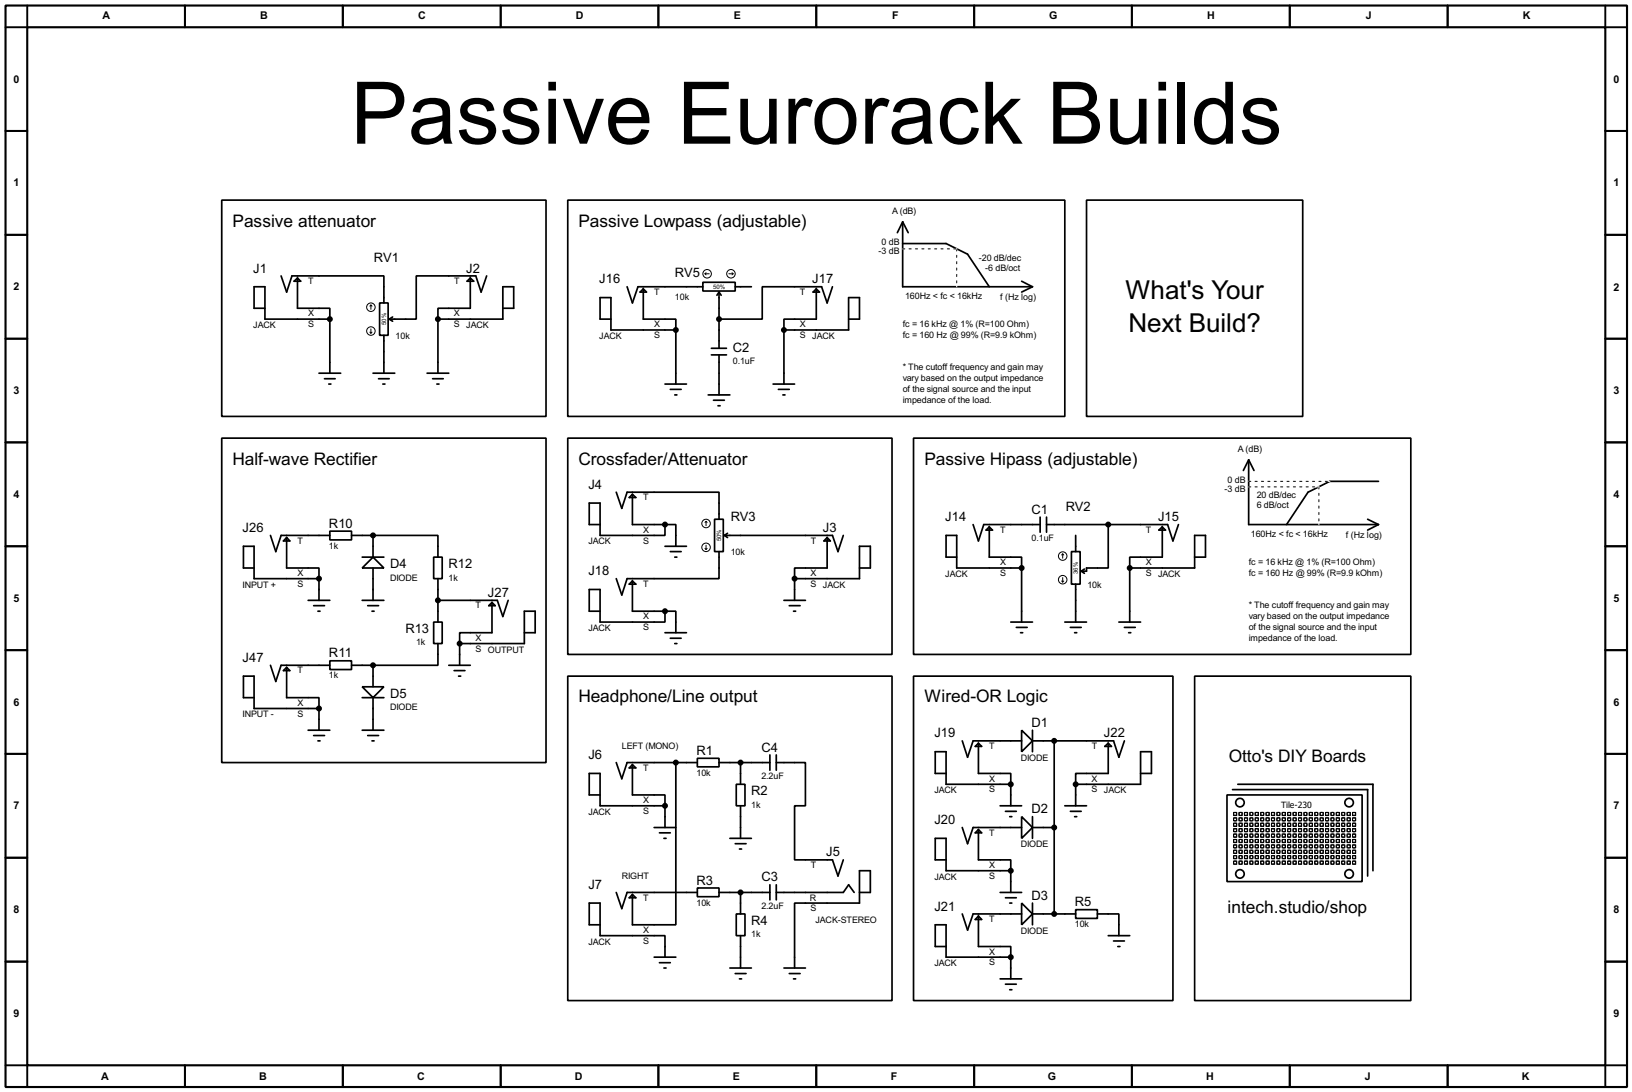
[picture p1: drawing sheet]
<svg xmlns="http://www.w3.org/2000/svg" width="383mm" height="256mm" viewBox="0 0 383 256" stroke-linecap="round" stroke-linejoin="round" font-family="sans-serif">
<path d="M1.3 1.3h381v254h-381zM6.4 6.4h370.8v243.8h-370.8z" fill="none" stroke="#000" stroke-width=".5"/>
<g fill="none" stroke="#000" stroke-width=".45">
<path d="M6.4 1.3v5.1h-5.1M43.5 1.3v5.1M80.6 1.3v5.1M117.7 1.3v5.1M154.7 1.3v5.1M191.8 1.3v5.1M228.9 1.3v5.1M266 1.3v5.1M303.1 1.3v5.1M340.2 1.3v5.1M377.2 1.3v5.1h5.1M1.3 30.8h5.1"/>
<path d="M377.2 30.8h5.1M1.3 55.2h5.1M377.2 55.2h5.1M1.3 79.6h5.1M377.2 79.6h5.1M1.3 103.9h5.1M377.2 103.9h5.1M1.3 128.3h5.1M377.2 128.3h5.1M1.3 152.7h5.1M377.2 152.7h5.1M1.3 177.1h5.1"/>
<path d="M377.2 177.1h5.1M1.3 201.5h5.1M377.2 201.5h5.1M1.3 225.9h5.1M377.2 225.9h5.1M1.3 250.2h5.1v5.1M43.5 250.2v5.1M80.6 250.2v5.1M117.7 250.2v5.1M154.7 250.2v5.1M191.8 250.2v5.1M228.9 250.2v5.1"/>
<path d="M266 250.2v5.1M303.1 250.2v5.1M340.2 250.2v5.1M382.3 250.2h-5.1v5.1"/>
</g>
<g fill="none" stroke="#000" stroke-width=".4">
<path d="M52.1 47h76.2v50.8h-76.2zM133.4 47h116.8v50.8h-116.8zM212.1 52.1v15.3h30.5M212.1 52.1l-1.2 2.6M212.1 52.1l1.3 2.6M212.1 57.2h10.2l5.1 2.5 5.1 7.7M255.3 47h50.8v50.8h-50.8zM62.3 72.4h-2.6v-5h2.6v7.6h15.2M66.1 64.8l1.3 3.8 1.2-3.8h21.6v6.4M69.1 66.1l.8-.8 .8 .8zM69.9 65.3v7.1h7.6v2.6M77.5 75v12.7"/>
<path d="M89.2 71.2h2v7.6h-2zM90.2 78.8v8.9M91.5 75l.8 .5M92.3 74.5l-.8 .5M102.9 75v12.7M109.8 66.1l.7-.8 .8 .8zM110.5 65.3v7.1h-7.6v2.6M114.4 64.8l-1.3 3.8-1.3-3.8h-14v10.2h-6.3M118.2 72.4h2.5v-5h-2.5v7.6h-15.3M143.6 75h-2.6v-5.1h2.6v7.6h15.2M147.4 67.4l1.2 3.8 1.3-3.8h15.3M150.4 68.6l.8-.7 .7 .7z"/>
<path d="M151.2 67.9v7.1h7.6v2.5M158.8 77.5v12.7M165.2 66.3h7.6v2.1h-7.6zM169 68.6v13.2M169 68.6l-.5 .8M169 68.6l.5 .8M172.8 67.4h3.8M184.2 77.5v12.7M191.1 68.6l.7-.7 .8 .7zM191.8 67.9v7.1h-7.6v2.5M195.6 67.4l-1.2 3.8-1.3-3.8h-14v7.6h-10.1M199.4 75h2.6v-5.1h-2.6v7.6h-15.2"/>
<path d="M240.1 66.1l2.5 1.3M242.6 67.4l-2.5 1.2M75 87.7h5.1M76.3 89h2.5M77.3 90.2h.5M87.7 87.7h5.1M89 89h2.5M90 90.2h.5M100.4 87.7h5.1M101.7 89h2.5M102.7 90.2h.5M156.3 90.2h5"/>
<path d="M157.5 91.5h2.6M158.6 92.8h.5M166.4 92.8h5.1M167.2 81.8h3.5M167.2 83.4h3.5M167.7 94h2.5M168.7 95.3h.5M169 83.4v9.4M181.7 90.2h5M182.9 91.5h2.6M184 92.8h.5M52.1 102.9h76.2v76.2h-76.2z"/>
<path d="M133.4 102.9h76.2v50.8h-76.2zM144.8 115.6l1.3 3.8 1.3-3.8h21.6v6.4M147.9 116.9l.7-.8 .8 .8zM148.6 116.1v7.1h7.7M214.7 102.9h116.8v50.8h-116.8zM293.4 108v15.2h30.5M293.4 108l-1.2 2.5M293.4 108l1.3 2.5M323.9 113.1h-11.4l-5.1 2.5-5.1 7.6M59.7 133.4h-2.5v-5.1h2.5v7.6h15.3M63.6 125.8l1.2 3.8 1.3-3.8h11.4M67.4 126.3v7.1h7.6v2.5"/>
<path d="M67.4 126.3l.7 .8h-1.5zM75 135.9v5.1M77.5 124.8h5.1v2h-5.1zM82.6 125.8h5.1M85.1 130.9h5.1M87.7 130.9l2.5 2.5h-5.1zM87.7 125.8h15.2v5.1M87.7 125.8v5.1M87.7 133.4v7.6M101.9 130.9h2v5h-2zM102.9 135.9v10.2M141 123.2h-2.5v-5h2.5v7.6h15.3v-2.6"/>
<path d="M147.9 137.2l.7-.7 .8 .7zM148.6 136.5v7.1h7.7M156.3 123.2h2.5v5.1M156.3 128.3h5M157.5 129.6h2.6M158.6 130.9h.5M167.9 122h2.1v7.6h-2.1zM169 129.6v6.3h-21.6l-1.3 3.9-1.3-3.9M170.2 125.8h25.4l1.3 3.8 1.3-3.8M170.2 125.8l.8 .5M171 125.3l-.8 .5M186.7 135.9v5.1"/>
<path d="M194.4 126.3v7.1h-7.7v2.5M194.4 126.3l.7 .8h-1.5zM202 133.4h2.5v-5.1h-2.5v7.6h-15.3M224.8 130.9h-2.5v-5.1h2.5v7.6h15.3M228.7 123.2l1.2 3.9 1.3-3.9h13.2M232.5 123.8v7.1h7.6v2.5M232.5 123.8l.7 .7h-1.5zM240.1 133.4v12.7M244.4 121.5v3.5M245.9 123.2h28.5l1.2 3.9 1.3-3.9M245.9 121.5v3.5M251.8 129.6h2v7.6h-2z"/>
<path d="M252.8 125.8v3.8M252.8 137.2v8.9M254.1 134.2l.7 .5M254.8 133.7l-.7 .5M260.4 123.2v10.2h-5.1v.8h-1.2M265.5 133.4v12.7M272.3 124.5l.8-.7 .8 .7zM273.1 123.8v7.1h-7.6v2.5M280.7 130.9h2.6v-5.1h-2.6v7.6h-15.2M321.4 122l2.5 1.2M323.9 123.2l-2.5 1.3M63.6 156.3l1.2 3.8 1.3-3.8h11.4"/>
<path d="M67.4 156.8v7.1h7.6v2.5M67.4 156.8l.7 .7h-1.5zM72.4 141h5.1M73.7 142.3h2.6M74.7 143.6h.5M77.5 155.2h5.1v2.1h-5.1zM82.6 156.3h5.1M85.1 141h5.1M86.4 142.3h2.6M87.4 143.6h.5M87.7 156.3v5M101.9 146.1h2v5.1h-2z"/>
<path d="M102.9 151.2v5.1h-15.2M102.9 141h14l1.3 3.8 1.2-3.8M105.5 156.3h5M106.7 157.5h2.6M107.8 158.8h.5M108 151.2v5.1M114.9 142.3l.7-.8 .8 .8zM115.6 141.5v7.1h-7.6v2.6M123.2 148.6h2.6v-5h-2.6v7.6h-15.2M133.4 158.8h76.2v76.2h-76.2zM141 143.6h-2.5v-5.1h2.5v7.6h15.3v-2.5M156.3 143.6h2.5v5"/>
<path d="M156.3 148.6h5M157.5 149.9h2.6M158.6 151.2h.5M184.2 141h5.1M185.5 142.3h2.5M186.5 143.6h.5M214.7 158.8h60.9v76.2h-60.9zM237.5 146.1h5.1M238.8 147.4h2.6M239.8 148.6h.5M250.2 146.1h5.1M251.5 147.4h2.6"/>
<path d="M252.5 148.6h.5M262.9 146.1h5.1M264.2 147.4h2.6M265.2 148.6h.5M280.7 158.8h50.8v76.2h-50.8zM59.7 163.9h-2.5v-5.1h2.5v7.6h15.3M72.4 171.5h5.1M73.7 172.8h2.6M74.7 174h.5M75 166.4v5.1M85.1 161.3h5.1l-2.5 2.6zM85.1 163.9h5.1"/>
<path d="M85.1 171.5h5.1M86.4 172.8h2.6M87.4 174h.5M87.7 163.9v7.6M144.8 179.1l1.3 3.8 1.3-3.8h16.5M148.6 179.6v7.1h7.7v2.6M158.8 179.1v38.1h-10.2v-7.1M163.9 178.1h5.1v2h-5.1zM169 179.1h11.9M174 179.1v5.1M180.9 177.3v3.6M182.4 179.1h6.9v10.2h-2.6v12.7h8.9l1.3 3.8 1.3-3.8"/>
<path d="M182.4 177.3v3.6M226.1 174l1.3 3.9 1.3-3.9h11.4M229.2 175.3l.7-.7 .8 .7zM229.9 174.6v7.1h7.6v2.5M240.1 171.5l2.5 2.5-2.5 2.6zM242.6 174h19.1l1.2 3.9 1.3-3.9M242.6 171.5v5.1M247.7 174v40.7M259.6 175.3l.8-.7 .8 .7zM260.4 174.6v7.1h-7.6v2.5M141 186.7h-2.5v-5h2.5v7.6h15.3M147.9 180.4l.7-.8 .8 .8z"/>
<path d="M153.7 194.4h5.1M155 195.6h2.5M156 196.9h.5M156.3 189.3v5.1M171.5 196.9h5.1M172.8 198.2h2.5M173 184.2h2.1v5.1h-2.1zM173.8 199.4h.5M174 189.3v7.6M222.3 181.7h-2.5v-5.1h2.5v7.6h15.2M226.1 194.4l1.3 3.8 1.3-3.8h11.4M229.2 195.6l.7-.7 .8 .7z"/>
<path d="M229.9 194.9v7.1h7.6v2.5M235 189.3h5.1M236.3 190.6h2.5M237.3 191.8h.5M237.5 184.2v5.1M240.1 191.8l2.5 2.6-2.5 2.5zM242.6 194.4h5.1M242.6 191.8v5.1M250.2 189.3h5.1M251.5 190.6h2.6M252.5 191.8h.5M252.8 184.2v5.1"/>
<path d="M268 181.7h2.6v-5.1h-2.6v7.6h-15.2M288.3 186.7h31.8v20.4h-31.8zM289.6 185.5h31.8v20.3M290.9 184.2h31.7v20.3M141 217.2h-2.5v-5.1h2.5v7.7h15.3v5M144.8 209.6l1.3 3.8 1.3-3.8h16.5M147.9 210.9l.7-.8 .8 .8zM163.9 208.6h5.1v2h-5.1zM169 209.6h11.9M173 214.7h2.1v5.1h-2.1zM174 209.6v5.1M174 219.8v7.6"/>
<path d="M180.9 207.8v3.6M182.4 209.6h15.8l1.2-1.8 1.3 1.8M182.4 207.8v3.6M202 209.6h2.5v-5.1h-2.5v7.6h-15.3v15.3M222.3 202h-2.5v-5.1h2.5v7.6h15.2M226.1 214.7l1.3 3.8 1.3-3.8h11.4M229.9 215.2v7.1h7.6v2.5M229.9 215.2l.8 .8h-1.5zM235 209.6h5.1M236.3 210.9h2.5M237.3 212.1h.5M237.5 204.5v5.1"/>
<path d="M240.1 212.1l2.5 2.6-2.5 2.5zM242.6 214.7h10.2M242.6 212.1v5.1M252.8 213.7h5.1v2h-5.1zM257.9 214.7h5v5.1M260.4 219.8h5.1M153.7 224.8h5.1M155 226.1h2.5M156 227.4h.5M171.5 227.4h5.1M172.8 228.7h2.5M173.8 229.9h.5"/>
<path d="M184.2 227.4h5.1M185.5 228.7h2.5M186.5 229.9h.5M222.3 222.3h-2.5v-5.1h2.5v7.6h15.2M235 229.9h5.1M236.3 231.2h2.5M237.3 232.5h.5M237.5 224.8v5.1M261.7 221h2.5M262.7 222.3h.5"/>
<circle cx="291.3" cy="188.5" r="1"/>
<circle cx="317" cy="188.5" r="1"/>
<circle cx="291.3" cy="205.3" r="1"/>
<circle cx="317" cy="205.3" r="1"/>
</g>
<g fill="#000" stroke="#000" stroke-width=".4">
<circle cx="77.5" cy="75" r=".5"/>
<circle cx="102.9" cy="75" r=".5"/>
<circle cx="158.8" cy="77.5" r=".5"/>
<circle cx="168.9" cy="75" r=".5"/>
<circle cx="184.2" cy="77.5" r=".5"/>
<circle cx="74.9" cy="135.9" r=".5"/>
<circle cx="87.6" cy="125.8" r=".5"/>
<circle cx="156.2" cy="123.2" r=".5"/>
<circle cx="186.7" cy="135.9" r=".5"/>
<circle cx="240" cy="133.4" r=".5"/>
<circle cx="260.4" cy="123.2" r=".5"/>
<circle cx="265.4" cy="133.4" r=".5"/>
<circle cx="87.6" cy="156.3" r=".5"/>
<circle cx="102.9" cy="141" r=".5"/>
<circle cx="108" cy="151.2" r=".5"/>
<circle cx="156.2" cy="143.6" r=".5"/>
<circle cx="74.9" cy="166.4" r=".5"/>
<circle cx="158.8" cy="179.1" r=".5"/>
<circle cx="174" cy="179.1" r=".5"/>
<circle cx="247.7" cy="174" r=".5"/>
<circle cx="156.2" cy="189.3" r=".5"/>
<circle cx="237.5" cy="184.2" r=".5"/>
<circle cx="247.7" cy="194.4" r=".5"/>
<circle cx="252.7" cy="184.2" r=".5"/>
<circle cx="174" cy="209.6" r=".5"/>
<circle cx="237.5" cy="204.5" r=".5"/>
<circle cx="247.7" cy="214.7" r=".5"/>
<circle cx="237.5" cy="224.8" r=".5"/>
</g>
<g fill="none" stroke="#000" stroke-width=".23">
<path d="M86.9 78l.3 .3M87.2 71.7l-.3 .2M87.2 71.7l.2 .2M87.2 71.7v1M87.2 77.3v1M87.4 78l-.2 .3M165.7 64.3h1M165.7 64.3l.2 .3M165.9 64.1l-.2 .2M171.3 64.3h1M172 64.1l.3 .2M172.3 64.3l-.3 .3"/>
<path d="M165.7 128.8l.2 .3M165.9 122.5l-.2 .2M165.9 122.5l.3 .2M165.9 122.5v1M165.9 128.1v1M166.2 128.8l-.3 .3M249.5 136.5l.2 .2M249.7 130.1l-.2 .3M249.7 130.1l.3 .3M249.7 130.1v1M249.7 135.7v1M250 136.5l-.3 .2"/>
<path d="M289.9 195.9h.7v.8h-.7zM289.9 193.3h.7v.8h-.7zM289.9 194.6h.7v.8h-.7zM289.9 192.1h.7v.7h-.7zM289.9 190.8h.7v.8h-.7zM289.9 199.7h.7v.8h-.7zM289.9 198.4h.7v.8h-.7zM289.9 197.2h.7v.7h-.7zM291.1 195.9h.8v.8h-.8zM291.1 193.3h.8v.8h-.8zM291.1 194.6h.8v.8h-.8zM291.1 192.1h.8v.7h-.8z"/>
<path d="M291.1 190.8h.8v.8h-.8zM291.1 199.7h.8v.8h-.8zM291.1 198.4h.8v.8h-.8zM291.1 197.2h.8v.7h-.8zM292.4 195.9h.8v.8h-.8zM292.4 193.3h.8v.8h-.8zM292.4 194.6h.8v.8h-.8zM292.4 192.1h.8v.7h-.8zM292.4 190.8h.8v.8h-.8zM292.4 199.7h.8v.8h-.8zM292.4 198.4h.8v.8h-.8zM292.4 197.2h.8v.7h-.8z"/>
<path d="M293.7 195.9h.7v.8h-.7zM293.7 193.3h.7v.8h-.7zM293.7 194.6h.7v.8h-.7zM293.7 192.1h.7v.7h-.7zM293.7 190.8h.7v.8h-.7zM293.7 199.7h.7v.8h-.7zM293.7 198.4h.7v.8h-.7zM293.7 197.2h.7v.7h-.7zM294.9 195.9h.8v.8h-.8zM294.9 193.3h.8v.8h-.8zM294.9 194.6h.8v.8h-.8zM294.9 192.1h.8v.7h-.8z"/>
<path d="M294.9 190.8h.8v.8h-.8zM294.9 199.7h.8v.8h-.8zM294.9 198.4h.8v.8h-.8zM294.9 197.2h.8v.7h-.8zM296.2 195.9h.8v.8h-.8zM296.2 193.3h.8v.8h-.8zM296.2 194.6h.8v.8h-.8zM296.2 192.1h.8v.7h-.8zM296.2 190.8h.8v.8h-.8zM296.2 199.7h.8v.8h-.8zM296.2 198.4h.8v.8h-.8zM296.2 197.2h.8v.7h-.8z"/>
<path d="M297.5 195.9h.8v.8h-.8zM297.5 193.3h.8v.8h-.8zM297.5 194.6h.8v.8h-.8zM297.5 192.1h.8v.7h-.8zM297.5 190.8h.8v.8h-.8zM297.5 199.7h.8v.8h-.8zM297.5 198.4h.8v.8h-.8zM297.5 197.2h.8v.7h-.8zM298.8 195.9h.7v.8h-.7zM298.8 193.3h.7v.8h-.7zM298.8 194.6h.7v.8h-.7zM298.8 192.1h.7v.7h-.7z"/>
<path d="M298.8 190.8h.7v.8h-.7zM298.8 199.7h.7v.8h-.7zM298.8 198.4h.7v.8h-.7zM298.8 197.2h.7v.7h-.7zM300 195.9h.8v.8h-.8zM300 193.3h.8v.8h-.8zM300 194.6h.8v.8h-.8zM300 192.1h.8v.7h-.8zM300 190.8h.8v.8h-.8zM300 199.7h.8v.8h-.8zM300 198.4h.8v.8h-.8zM300 197.2h.8v.7h-.8z"/>
<path d="M301.3 195.9h.8v.8h-.8zM301.3 193.3h.8v.8h-.8zM301.3 194.6h.8v.8h-.8zM301.3 192.1h.8v.7h-.8zM301.3 190.8h.8v.8h-.8zM301.3 199.7h.8v.8h-.8zM301.3 198.4h.8v.8h-.8zM301.3 197.2h.8v.7h-.8zM302.6 195.9h.7v.8h-.7zM302.6 193.3h.7v.8h-.7zM302.6 194.6h.7v.8h-.7zM302.6 192.1h.7v.7h-.7z"/>
<path d="M302.6 190.8h.7v.8h-.7zM302.6 199.7h.7v.8h-.7zM302.6 198.4h.7v.8h-.7zM302.6 197.2h.7v.7h-.7zM303.8 195.9h.8v.8h-.8zM303.8 193.3h.8v.8h-.8zM303.8 194.6h.8v.8h-.8zM303.8 192.1h.8v.7h-.8zM303.8 190.8h.8v.8h-.8zM303.8 199.7h.8v.8h-.8zM303.8 198.4h.8v.8h-.8zM303.8 197.2h.8v.7h-.8z"/>
<path d="M305.1 195.9h.8v.8h-.8zM305.1 193.3h.8v.8h-.8zM305.1 194.6h.8v.8h-.8zM305.1 192.1h.8v.7h-.8zM305.1 190.8h.8v.8h-.8zM305.1 199.7h.8v.8h-.8zM305.1 198.4h.8v.8h-.8zM305.1 197.2h.8v.7h-.8zM306.4 195.9h.7v.8h-.7zM306.4 193.3h.7v.8h-.7zM306.4 194.6h.7v.8h-.7zM306.4 192.1h.7v.7h-.7z"/>
<path d="M306.4 190.8h.7v.8h-.7zM306.4 199.7h.7v.8h-.7zM306.4 198.4h.7v.8h-.7zM306.4 197.2h.7v.7h-.7zM307.6 195.9h.8v.8h-.8zM307.6 193.3h.8v.8h-.8zM307.6 194.6h.8v.8h-.8zM307.6 192.1h.8v.7h-.8zM307.6 190.8h.8v.8h-.8zM307.6 199.7h.8v.8h-.8zM307.6 198.4h.8v.8h-.8zM307.6 197.2h.8v.7h-.8z"/>
<path d="M308.9 195.9h.8v.8h-.8zM308.9 193.3h.8v.8h-.8zM308.9 194.6h.8v.8h-.8zM308.9 192.1h.8v.7h-.8zM308.9 190.8h.8v.8h-.8zM308.9 199.7h.8v.8h-.8zM308.9 198.4h.8v.8h-.8zM308.9 197.2h.8v.7h-.8zM310.2 195.9h.8v.8h-.8zM310.2 193.3h.8v.8h-.8zM310.2 194.6h.8v.8h-.8zM310.2 192.1h.8v.7h-.8z"/>
<path d="M310.2 190.8h.8v.8h-.8zM310.2 199.7h.8v.8h-.8zM310.2 198.4h.8v.8h-.8zM310.2 197.2h.8v.7h-.8zM311.5 195.9h.7v.8h-.7zM311.5 193.3h.7v.8h-.7zM311.5 194.6h.7v.8h-.7zM311.5 192.1h.7v.7h-.7zM311.5 190.8h.7v.8h-.7zM311.5 199.7h.7v.8h-.7zM311.5 198.4h.7v.8h-.7zM311.5 197.2h.7v.7h-.7z"/>
<path d="M312.7 195.9h.8v.8h-.8zM312.7 193.3h.8v.8h-.8zM312.7 194.6h.8v.8h-.8zM312.7 192.1h.8v.7h-.8zM312.7 190.8h.8v.8h-.8zM312.7 199.7h.8v.8h-.8zM312.7 198.4h.8v.8h-.8zM312.7 197.2h.8v.7h-.8zM314 195.9h.8v.8h-.8zM314 193.3h.8v.8h-.8zM314 194.6h.8v.8h-.8zM314 192.1h.8v.7h-.8z"/>
<path d="M314 190.8h.8v.8h-.8zM314 199.7h.8v.8h-.8zM314 198.4h.8v.8h-.8zM314 197.2h.8v.7h-.8zM315.3 195.9h.7v.8h-.7zM315.3 193.3h.7v.8h-.7zM315.3 194.6h.7v.8h-.7zM315.3 192.1h.7v.7h-.7zM315.3 190.8h.7v.8h-.7zM315.3 199.7h.7v.8h-.7zM315.3 198.4h.7v.8h-.7zM315.3 197.2h.7v.7h-.7z"/>
<path d="M316.5 195.9h.8v.8h-.8zM316.5 193.3h.8v.8h-.8zM316.5 194.6h.8v.8h-.8zM316.5 192.1h.8v.7h-.8zM316.5 190.8h.8v.8h-.8zM316.5 199.7h.8v.8h-.8zM316.5 198.4h.8v.8h-.8zM316.5 197.2h.8v.7h-.8zM317.8 195.9h.8v.8h-.8zM317.8 193.3h.8v.8h-.8zM317.8 194.6h.8v.8h-.8zM317.8 192.1h.8v.7h-.8z"/>
<path d="M317.8 190.8h.8v.8h-.8zM317.8 199.7h.8v.8h-.8zM317.8 198.4h.8v.8h-.8zM317.8 197.2h.8v.7h-.8zM289.9 202.2h.7v.8h-.7zM289.9 201h.7v.7h-.7zM291.1 202.2h.8v.8h-.8zM291.1 201h.8v.7h-.8zM292.4 202.2h.8v.8h-.8zM292.4 201h.8v.7h-.8zM293.7 202.2h.7v.8h-.7zM293.7 201h.7v.7h-.7z"/>
<path d="M294.9 202.2h.8v.8h-.8zM294.9 201h.8v.7h-.8zM296.2 202.2h.8v.8h-.8zM296.2 201h.8v.7h-.8zM297.5 202.2h.8v.8h-.8zM297.5 201h.8v.7h-.8zM298.8 202.2h.7v.8h-.7zM298.8 201h.7v.7h-.7zM300 202.2h.8v.8h-.8zM300 201h.8v.7h-.8zM301.3 202.2h.8v.8h-.8zM301.3 201h.8v.7h-.8z"/>
<path d="M302.6 202.2h.7v.8h-.7zM302.6 201h.7v.7h-.7zM303.8 202.2h.8v.8h-.8zM303.8 201h.8v.7h-.8zM305.1 202.2h.8v.8h-.8zM305.1 201h.8v.7h-.8zM306.4 202.2h.7v.8h-.7zM306.4 201h.7v.7h-.7zM307.6 202.2h.8v.8h-.8zM307.6 201h.8v.7h-.8zM308.9 202.2h.8v.8h-.8zM308.9 201h.8v.7h-.8z"/>
<path d="M310.2 202.2h.8v.8h-.8zM310.2 201h.8v.7h-.8zM311.5 202.2h.7v.8h-.7zM311.5 201h.7v.7h-.7zM312.7 202.2h.8v.8h-.8zM312.7 201h.8v.7h-.8zM314 202.2h.8v.8h-.8zM314 201h.8v.7h-.8zM315.3 202.2h.7v.8h-.7zM315.3 201h.7v.7h-.7zM316.5 202.2h.8v.8h-.8zM316.5 201h.8v.7h-.8z"/>
<path d="M317.8 202.2h.8v.8h-.8zM317.8 201h.8v.7h-.8z"/>
<circle cx="87.1" cy="77.8" r="1"/>
<circle cx="87.1" cy="72.2" r="1"/>
<circle cx="166.1" cy="64.3" r="1"/>
<circle cx="171.7" cy="64.3" r="1"/>
<circle cx="165.9" cy="123" r="1"/>
<circle cx="165.9" cy="128.6" r="1"/>
<circle cx="249.7" cy="130.6" r="1"/>
<circle cx="249.7" cy="136.2" r="1"/>
<circle cx="290.2" cy="193.7" r=".35"/>
<circle cx="290.2" cy="198.8" r=".35"/>
<circle cx="290.2" cy="192.5" r=".35"/>
<circle cx="290.2" cy="191.2" r=".35"/>
<circle cx="290.2" cy="196.3" r=".35"/>
<circle cx="290.2" cy="195" r=".35"/>
<circle cx="290.2" cy="197.5" r=".35"/>
<circle cx="291.5" cy="193.7" r=".35"/>
<circle cx="291.5" cy="198.8" r=".35"/>
<circle cx="291.5" cy="192.5" r=".35"/>
<circle cx="291.5" cy="191.2" r=".35"/>
<circle cx="291.5" cy="196.3" r=".35"/>
<circle cx="291.5" cy="195" r=".35"/>
<circle cx="291.5" cy="197.5" r=".35"/>
<circle cx="292.7" cy="191.2" r=".35"/>
<circle cx="292.7" cy="196.3" r=".35"/>
<circle cx="292.7" cy="195" r=".35"/>
<circle cx="292.7" cy="198.8" r=".35"/>
<circle cx="292.7" cy="193.7" r=".35"/>
<circle cx="292.7" cy="192.5" r=".35"/>
<circle cx="292.7" cy="197.5" r=".35"/>
<circle cx="294" cy="198.8" r=".35"/>
<circle cx="294" cy="193.7" r=".35"/>
<circle cx="294" cy="192.5" r=".35"/>
<circle cx="294" cy="197.5" r=".35"/>
<circle cx="294" cy="191.2" r=".35"/>
<circle cx="294" cy="196.3" r=".35"/>
<circle cx="294" cy="195" r=".35"/>
<circle cx="295.3" cy="198.8" r=".35"/>
<circle cx="295.3" cy="197.5" r=".35"/>
<circle cx="295.3" cy="193.7" r=".35"/>
<circle cx="295.3" cy="192.5" r=".35"/>
<circle cx="295.3" cy="196.3" r=".35"/>
<circle cx="295.3" cy="195" r=".35"/>
<circle cx="295.3" cy="191.2" r=".35"/>
<circle cx="296.6" cy="193.7" r=".35"/>
<circle cx="296.6" cy="191.2" r=".35"/>
<circle cx="296.6" cy="196.3" r=".35"/>
<circle cx="296.6" cy="195" r=".35"/>
<circle cx="296.6" cy="198.8" r=".35"/>
<circle cx="296.6" cy="197.5" r=".35"/>
<circle cx="296.6" cy="192.5" r=".35"/>
<circle cx="297.8" cy="191.2" r=".35"/>
<circle cx="297.8" cy="196.3" r=".35"/>
<circle cx="297.8" cy="195" r=".35"/>
<circle cx="297.8" cy="198.8" r=".35"/>
<circle cx="297.8" cy="193.7" r=".35"/>
<circle cx="297.8" cy="192.5" r=".35"/>
<circle cx="297.8" cy="197.5" r=".35"/>
<circle cx="299.1" cy="196.3" r=".35"/>
<circle cx="299.1" cy="195" r=".35"/>
<circle cx="299.1" cy="191.2" r=".35"/>
<circle cx="299.1" cy="198.8" r=".35"/>
<circle cx="299.1" cy="197.5" r=".35"/>
<circle cx="299.1" cy="193.7" r=".35"/>
<circle cx="299.1" cy="192.5" r=".35"/>
<circle cx="300.4" cy="198.8" r=".35"/>
<circle cx="300.4" cy="196.3" r=".35"/>
<circle cx="300.4" cy="195" r=".35"/>
<circle cx="300.4" cy="191.2" r=".35"/>
<circle cx="300.4" cy="193.7" r=".35"/>
<circle cx="300.4" cy="197.5" r=".35"/>
<circle cx="300.4" cy="192.5" r=".35"/>
<circle cx="301.6" cy="198.8" r=".35"/>
<circle cx="301.6" cy="193.7" r=".35"/>
<circle cx="301.6" cy="192.5" r=".35"/>
<circle cx="301.6" cy="197.5" r=".35"/>
<circle cx="301.6" cy="196.3" r=".35"/>
<circle cx="301.6" cy="195" r=".35"/>
<circle cx="301.6" cy="191.2" r=".35"/>
<circle cx="302.9" cy="196.3" r=".35"/>
<circle cx="302.9" cy="195" r=".35"/>
<circle cx="302.9" cy="192.5" r=".35"/>
<circle cx="302.9" cy="191.2" r=".35"/>
<circle cx="302.9" cy="198.8" r=".35"/>
<circle cx="302.9" cy="193.7" r=".35"/>
<circle cx="302.9" cy="197.5" r=".35"/>
<circle cx="304.2" cy="198.8" r=".35"/>
<circle cx="304.2" cy="196.3" r=".35"/>
<circle cx="304.2" cy="193.7" r=".35"/>
<circle cx="304.2" cy="192.5" r=".35"/>
<circle cx="304.2" cy="191.2" r=".35"/>
<circle cx="304.2" cy="197.5" r=".35"/>
<circle cx="304.2" cy="195" r=".35"/>
<circle cx="305.4" cy="195" r=".35"/>
<circle cx="305.4" cy="198.8" r=".35"/>
<circle cx="305.4" cy="193.7" r=".35"/>
<circle cx="305.4" cy="192.5" r=".35"/>
<circle cx="305.4" cy="197.5" r=".35"/>
<circle cx="305.4" cy="191.2" r=".35"/>
<circle cx="305.4" cy="196.3" r=".35"/>
<circle cx="306.7" cy="196.3" r=".35"/>
<circle cx="306.7" cy="197.5" r=".35"/>
<circle cx="306.7" cy="193.7" r=".35"/>
<circle cx="306.7" cy="191.2" r=".35"/>
<circle cx="306.7" cy="195" r=".35"/>
<circle cx="306.7" cy="192.5" r=".35"/>
<circle cx="306.7" cy="198.8" r=".35"/>
<circle cx="308" cy="196.3" r=".35"/>
<circle cx="308" cy="191.2" r=".35"/>
<circle cx="308" cy="193.7" r=".35"/>
<circle cx="308" cy="195" r=".35"/>
<circle cx="308" cy="192.5" r=".35"/>
<circle cx="308" cy="198.8" r=".35"/>
<circle cx="308" cy="197.5" r=".35"/>
<circle cx="309.3" cy="198.8" r=".35"/>
<circle cx="309.3" cy="192.5" r=".35"/>
<circle cx="309.3" cy="191.2" r=".35"/>
<circle cx="309.3" cy="197.5" r=".35"/>
<circle cx="309.3" cy="196.3" r=".35"/>
<circle cx="309.3" cy="195" r=".35"/>
<circle cx="309.3" cy="193.7" r=".35"/>
<circle cx="310.5" cy="195" r=".35"/>
<circle cx="310.5" cy="198.8" r=".35"/>
<circle cx="310.5" cy="192.5" r=".35"/>
<circle cx="310.5" cy="196.3" r=".35"/>
<circle cx="310.5" cy="191.2" r=".35"/>
<circle cx="310.5" cy="193.7" r=".35"/>
<circle cx="310.5" cy="197.5" r=".35"/>
<circle cx="311.8" cy="193.7" r=".35"/>
<circle cx="311.8" cy="192.5" r=".35"/>
<circle cx="311.8" cy="197.5" r=".35"/>
<circle cx="311.8" cy="195" r=".35"/>
<circle cx="311.8" cy="191.2" r=".35"/>
<circle cx="311.8" cy="198.8" r=".35"/>
<circle cx="311.8" cy="196.3" r=".35"/>
<circle cx="313.1" cy="191.2" r=".35"/>
<circle cx="313.1" cy="196.3" r=".35"/>
<circle cx="313.1" cy="192.5" r=".35"/>
<circle cx="313.1" cy="197.5" r=".35"/>
<circle cx="313.1" cy="195" r=".35"/>
<circle cx="313.1" cy="198.8" r=".35"/>
<circle cx="313.1" cy="193.7" r=".35"/>
<circle cx="314.3" cy="193.7" r=".35"/>
<circle cx="314.3" cy="197.5" r=".35"/>
<circle cx="314.3" cy="191.2" r=".35"/>
<circle cx="314.3" cy="198.8" r=".35"/>
<circle cx="314.3" cy="196.3" r=".35"/>
<circle cx="314.3" cy="192.5" r=".35"/>
<circle cx="314.3" cy="195" r=".35"/>
<circle cx="315.6" cy="195" r=".35"/>
<circle cx="315.6" cy="198.8" r=".35"/>
<circle cx="315.6" cy="197.5" r=".35"/>
<circle cx="315.6" cy="196.3" r=".35"/>
<circle cx="315.6" cy="192.5" r=".35"/>
<circle cx="315.6" cy="191.2" r=".35"/>
<circle cx="315.6" cy="193.7" r=".35"/>
<circle cx="316.9" cy="193.7" r=".35"/>
<circle cx="316.9" cy="198.8" r=".35"/>
<circle cx="316.9" cy="197.5" r=".35"/>
<circle cx="316.9" cy="191.2" r=".35"/>
<circle cx="316.9" cy="192.5" r=".35"/>
<circle cx="316.9" cy="195" r=".35"/>
<circle cx="316.9" cy="196.3" r=".35"/>
<circle cx="318.1" cy="193.7" r=".35"/>
<circle cx="318.1" cy="192.5" r=".35"/>
<circle cx="318.1" cy="191.2" r=".35"/>
<circle cx="318.1" cy="198.8" r=".35"/>
<circle cx="318.1" cy="197.5" r=".35"/>
<circle cx="318.1" cy="196.3" r=".35"/>
<circle cx="318.1" cy="195" r=".35"/>
<circle cx="290.2" cy="202.6" r=".35"/>
<circle cx="290.2" cy="200.1" r=".35"/>
<circle cx="290.2" cy="201.3" r=".35"/>
<circle cx="291.5" cy="202.6" r=".35"/>
<circle cx="291.5" cy="201.3" r=".35"/>
<circle cx="291.5" cy="200.1" r=".35"/>
<circle cx="292.7" cy="200.1" r=".35"/>
<circle cx="292.7" cy="201.3" r=".35"/>
<circle cx="292.7" cy="202.6" r=".35"/>
<circle cx="294" cy="202.6" r=".35"/>
<circle cx="294" cy="201.3" r=".35"/>
<circle cx="294" cy="200.1" r=".35"/>
<circle cx="295.3" cy="202.6" r=".35"/>
<circle cx="295.3" cy="200.1" r=".35"/>
<circle cx="295.3" cy="201.3" r=".35"/>
<circle cx="296.6" cy="202.6" r=".35"/>
<circle cx="296.6" cy="200.1" r=".35"/>
<circle cx="296.6" cy="201.3" r=".35"/>
<circle cx="297.8" cy="200.1" r=".35"/>
<circle cx="297.8" cy="201.3" r=".35"/>
<circle cx="297.8" cy="202.6" r=".35"/>
<circle cx="299.1" cy="200.1" r=".35"/>
<circle cx="299.1" cy="201.3" r=".35"/>
<circle cx="299.1" cy="202.6" r=".35"/>
<circle cx="300.4" cy="200.1" r=".35"/>
<circle cx="300.4" cy="201.3" r=".35"/>
<circle cx="300.4" cy="202.6" r=".35"/>
<circle cx="301.6" cy="202.6" r=".35"/>
<circle cx="301.6" cy="201.3" r=".35"/>
<circle cx="301.6" cy="200.1" r=".35"/>
<circle cx="302.9" cy="202.6" r=".35"/>
<circle cx="302.9" cy="201.3" r=".35"/>
<circle cx="302.9" cy="200.1" r=".35"/>
<circle cx="304.2" cy="202.6" r=".35"/>
<circle cx="304.2" cy="200.1" r=".35"/>
<circle cx="304.2" cy="201.3" r=".35"/>
<circle cx="305.4" cy="202.6" r=".35"/>
<circle cx="305.4" cy="200.1" r=".35"/>
<circle cx="305.4" cy="201.3" r=".35"/>
<circle cx="306.7" cy="202.6" r=".35"/>
<circle cx="306.7" cy="201.3" r=".35"/>
<circle cx="306.7" cy="200.1" r=".35"/>
<circle cx="308" cy="200.1" r=".35"/>
<circle cx="308" cy="201.3" r=".35"/>
<circle cx="308" cy="202.6" r=".35"/>
<circle cx="309.3" cy="202.6" r=".35"/>
<circle cx="309.3" cy="201.3" r=".35"/>
<circle cx="309.3" cy="200.1" r=".35"/>
<circle cx="310.5" cy="201.3" r=".35"/>
<circle cx="310.5" cy="200.1" r=".35"/>
<circle cx="310.5" cy="202.6" r=".35"/>
<circle cx="311.8" cy="200.1" r=".35"/>
<circle cx="311.8" cy="201.3" r=".35"/>
<circle cx="311.8" cy="202.6" r=".35"/>
<circle cx="313.1" cy="201.3" r=".35"/>
<circle cx="313.1" cy="200.1" r=".35"/>
<circle cx="313.1" cy="202.6" r=".35"/>
<circle cx="314.3" cy="202.6" r=".35"/>
<circle cx="314.3" cy="200.1" r=".35"/>
<circle cx="314.3" cy="201.3" r=".35"/>
<circle cx="315.6" cy="201.3" r=".35"/>
<circle cx="315.6" cy="202.6" r=".35"/>
<circle cx="315.6" cy="200.1" r=".35"/>
<circle cx="316.9" cy="202.6" r=".35"/>
<circle cx="316.9" cy="201.3" r=".35"/>
<circle cx="316.9" cy="200.1" r=".35"/>
<circle cx="318.1" cy="202.6" r=".35"/>
<circle cx="318.1" cy="200.1" r=".35"/>
<circle cx="318.1" cy="201.3" r=".35"/>
</g>
<path d="M212.1 58.5h12.7v8.9M293.4 114.4h16.5v8.8M293.4 113.1h19.1" fill="none" stroke="#fff" stroke-width=".23"/>
<path d="M212.1 58.5h12.7M224.8 58.5v8.9M293.4 113.1h19.1M293.4 114.4h16.5M309.9 114.4v8.8" fill="none" stroke="#000" stroke-width=".23" stroke-dasharray=".5 1"/>
<text font-size="22.7" x="82.4" y="33.8">Passive Eurorack Builds</text>
<g font-size="6.9">
<text x="264.5" y="70.3">What's Your</text>
<text x="265.2" y="77.9">Next Build?</text>
</g>
<g font-size="4.6">
<text x="54.7" y="53.2">Passive attenuator</text>
<text x="135.9" y="53.2">Passive Lowpass (adjustable)</text>
<text x="54.7" y="109.1">Half-wave Rectifier</text>
<text x="135.9" y="109.1">Crossfader/Attenuator</text>
<text x="217.2" y="109.1">Passive Hipass (adjustable)</text>
<text x="135.9" y="165">Headphone/Line output</text>
<text x="217.2" y="165">Wired-OR Logic</text>
<text x="288.7" y="179">Otto's DIY Boards</text>
<text x="288.5" y="214.5">intech.studio/shop</text>
</g>
<g font-size="3.4">
<text x="59.5" y="64">J1</text>
<text x="87.9" y="61.4">RV1</text>
<text x="109.6" y="64">J2</text>
<text x="158.6" y="65">RV5</text>
<text x="140.8" y="66.6">J16</text>
<text x="190.9" y="66.6">J17</text>
<text x="172.2" y="82.6">C2</text>
<text x="138.3" y="114.8">J4</text>
<text x="250.4" y="119.9">RV2</text>
<text x="57" y="125">J26</text>
<text x="77.3" y="124">R10</text>
<text x="171.7" y="122.4">RV3</text>
<text x="193.4" y="125">J3</text>
<text x="222.1" y="122.4">J14</text>
<text x="242.4" y="120.7">C1</text>
<text x="272.1" y="122.4">J15</text>
<text x="91.7" y="133.4">D4</text>
<text x="105.4" y="133.4">R12</text>
<text x="138.3" y="135.1">J18</text>
<text x="114.7" y="140.2">J27</text>
<text x="95.2" y="148.7">R13</text>
<text x="57" y="155.5">J47</text>
<text x="77.3" y="154.4">R11</text>
<text x="91.7" y="163.9">D5</text>
<text x="219.6" y="173.2">J19</text>
<text x="242.4" y="170.7">D1</text>
<text x="259.4" y="173.2">J22</text>
<text x="138.3" y="178.3">J6</text>
<text x="163.7" y="177.3">R1</text>
<text x="178.9" y="176.5">C4</text>
<text x="176.5" y="186.8">R2</text>
<text x="242.4" y="191">D2</text>
<text x="219.6" y="193.6">J20</text>
<text x="194.2" y="201.2">J5</text>
<text x="138.3" y="208.8">J7</text>
<text x="163.7" y="207.8">R3</text>
<text x="178.9" y="207">C3</text>
<text x="219.6" y="213.9">J21</text>
<text x="242.4" y="211.3">D3</text>
<text x="252.6" y="212.9">R5</text>
<text x="176.5" y="217.2">R4</text>
</g>
<g font-size="2.8">
<text x="24.1" y="4.5">A</text>
<text x="61.2" y="4.5">B</text>
<text x="98.2" y="4.5">C</text>
<text x="135.3" y="4.5">D</text>
<text x="172.5" y="4.5">E</text>
<text x="209.6" y="4.5">F</text>
<text x="246.5" y="4.5">G</text>
<text x="283.7" y="4.5">H</text>
<text x="321" y="4.5">J</text>
<text x="357.9" y="4.5">K</text>
<text x="3.2" y="19.4">0</text>
<text x="379.1" y="19.4">0</text>
<text x="3.2" y="43.8">1</text>
<text x="379.1" y="43.8">1</text>
<text x="3.2" y="68.2">2</text>
<text x="379.1" y="68.4">2</text>
<text x="3.2" y="92.6">3</text>
<text x="379.1" y="92.6">3</text>
<text x="3.2" y="117">4</text>
<text x="379.1" y="117">4</text>
<text x="3.2" y="141.4">5</text>
<text x="379.1" y="141.4">5</text>
<text x="3.2" y="165.8">6</text>
<text x="379.1" y="165.8">6</text>
<text x="3.2" y="190.1">7</text>
<text x="379.1" y="190.1">7</text>
<text x="3.2" y="214.5">8</text>
<text x="379.1" y="214.5">8</text>
<text x="3.2" y="238.9">9</text>
<text x="379.1" y="238.9">9</text>
<text x="23.8" y="253.6">A</text>
<text x="60.9" y="253.6">B</text>
<text x="98" y="253.6">C</text>
<text x="135.1" y="253.6">D</text>
<text x="172.2" y="253.6">E</text>
<text x="209.4" y="253.6">F</text>
<text x="246.2" y="253.6">G</text>
<text x="283.4" y="253.6">H</text>
<text x="320.7" y="253.6">J</text>
<text x="357.6" y="253.6">K</text>
</g>
<text font-size="2.5" x="301" y="189.8">Tile-230</text>
<g font-size="2.4">
<text x="209.6" y="50.2">A(dB)</text>
<text x="206.5" y="59.6">-3 dB</text>
<text x="207.2" y="57.5">0 dB</text>
<text x="230" y="61.4">-20 dB/dec</text>
<text x="231.5" y="63.6">-6 dB/oct</text>
<text x="72.4" y="66.7">T</text>
<text x="106.7" y="66.7">T</text>
<text x="153.7" y="69.2">T</text>
<text x="158.6" y="70.6">10k</text>
<text x="188" y="69.2">T</text>
<text x="212.7" y="70.2">160Hz &lt; fc &lt; 16kHz</text>
<text x="235" y="70.5">f (Hz log)</text>
<text x="59.5" y="77.1">JACK</text>
<text x="72.4" y="76.9">S</text>
<text x="72.4" y="74.3">X</text>
<text x="106.7" y="76.9">S JACK</text>
<text x="106.7" y="74.3">X</text>
<text x="153.7" y="76.9">X</text>
<text x="187.9" y="76.9">X</text>
<text x="212.1" y="76.9">fc = 16 kHz @ 1% (R=100 Ohm)</text>
<text x="93" y="79.6">10k</text>
<text x="140.8" y="79.6">JACK</text>
<text x="153.7" y="79.4">S</text>
<text x="187.9" y="79.4">S JACK</text>
<text x="212.1" y="79.4">fc = 160 Hz @ 99% (R=9.9 kOhm)</text>
<text x="172.2" y="85.6">0.1uF</text>
<text x="212.1" y="87">* The cutoff frequency and gain may</text>
<text x="212.1" y="89.6">vary based on the output impedance</text>
<text x="212.1" y="92.1">of the signal source and the input</text>
<text x="212.1" y="94.7">impedance of the load.</text>
<text x="290.9" y="106.1">A(dB)</text>
<text x="288.5" y="113.5">0 dB</text>
<text x="151.2" y="117.5">T</text>
<text x="287.8" y="115.5">-3 dB</text>
<text x="295.3" y="119.3">6 dB/oct</text>
<text x="295.3" y="117">20 dB/dec</text>
<text x="151.2" y="125.1">X</text>
<text x="235" y="125.1">T</text>
<text x="269.3" y="125.1">T</text>
<text x="69.9" y="127.7">T</text>
<text x="77.3" y="128.9">1k</text>
<text x="138.3" y="127.9">JACK</text>
<text x="151.2" y="127.7">S</text>
<text x="171.7" y="130.4">10k</text>
<text x="190.5" y="127.7">T</text>
<text x="242.4" y="127.1">0.1uF</text>
<text x="293.9" y="126.2">160Hz &lt; fc &lt; 16kHz</text>
<text x="316.3" y="126.4">f (Hz log)</text>
<text x="69.9" y="137.8">S</text>
<text x="69.9" y="135.3">X</text>
<text x="91.7" y="136.4">DIODE</text>
<text x="105.4" y="136.4">1k</text>
<text x="151.2" y="137.8">T</text>
<text x="190.5" y="137.8">S JACK</text>
<text x="190.5" y="135.3">X</text>
<text x="222.1" y="135.5">JACK</text>
<text x="235" y="135.3">S</text>
<text x="235" y="132.8">X</text>
<text x="269.2" y="135.3">S JACK</text>
<text x="269.2" y="132.8">X</text>
<text x="293.4" y="132.8">fc = 16 kHz @ 1% (R=100 Ohm)</text>
<text x="293.4" y="135.3">fc = 160 Hz @ 99% (R=9.9 kOhm)</text>
<text x="57" y="138">INPUT +</text>
<text x="111.8" y="142.9">T</text>
<text x="255.5" y="138">10k</text>
<text x="293.4" y="142.9">* The cutoff frequency and gain may</text>
<text x="138.3" y="148.2">JACK</text>
<text x="151.2" y="148">S</text>
<text x="151.2" y="145.5">X</text>
<text x="293.4" y="145.5">vary based on the output impedance</text>
<text x="293.4" y="148">of the signal source and the input</text>
<text x="97.8" y="151.6">1k</text>
<text x="111.7" y="153.1">S OUTPUT</text>
<text x="111.7" y="150.5">X</text>
<text x="293.4" y="150.5">impedance of the load.</text>
<text x="69.9" y="158.2">T</text>
<text x="77.3" y="159.4">1k</text>
<text x="69.9" y="165.8">X</text>
<text x="91.7" y="166.9">DIODE</text>
<text x="57" y="168.5">INPUT -</text>
<text x="69.9" y="168.3">S</text>
<text x="146.1" y="175.9">LEFT (MONO)</text>
<text x="232.5" y="175.9">T</text>
<text x="239.9" y="178.7">DIODE</text>
<text x="256.6" y="175.9">T</text>
<text x="151.2" y="181">T</text>
<text x="163.7" y="182.2">10k</text>
<text x="178.9" y="183">2.2uF</text>
<text x="232.5" y="183.6">X</text>
<text x="256.5" y="183.6">X</text>
<text x="138.3" y="191.4">JACK</text>
<text x="151.2" y="191.2">S</text>
<text x="151.2" y="188.6">X</text>
<text x="176.5" y="189.7">1k</text>
<text x="219.6" y="186.3">JACK</text>
<text x="232.5" y="186.1">S</text>
<text x="256.5" y="186.1">S JACK</text>
<text x="232.5" y="196.3">T</text>
<text x="190.5" y="203.9">T</text>
<text x="232.5" y="203.9">X</text>
<text x="239.9" y="199">DIODE</text>
<text x="146.1" y="206.4">RIGHT</text>
<text x="219.6" y="206.6">JACK</text>
<text x="232.5" y="206.4">S</text>
<text x="151.2" y="211.5">T</text>
<text x="163.7" y="212.7">10k</text>
<text x="178.9" y="213.5">2.2uF</text>
<text x="190.3" y="211.5">R</text>
<text x="190.5" y="214">S</text>
<text x="138.3" y="221.9">JACK</text>
<text x="151.2" y="221.7">S</text>
<text x="151.2" y="219.1">X</text>
<text x="176.5" y="220.2">1k</text>
<text x="191.6" y="216.8">JACK-STEREO</text>
<text x="232.5" y="216.6">T</text>
<text x="239.9" y="219.3">DIODE</text>
<text x="252.6" y="217.8">10k</text>
<text x="219.6" y="226.9">JACK</text>
<text x="232.5" y="226.7">S</text>
<text x="232.5" y="224.2">X</text>
</g>
<g font-size="1.6">
<text x="167.6" y="67.8">50%</text>
<text x="90.7" y="76.4" transform="rotate(-90 90.7 76.4)">50%</text>
<text x="169.5" y="127.2" transform="rotate(-90 169.5 127.2)">50%</text>
<text x="253.3" y="134.8" transform="rotate(-90 253.3 134.8)">36%</text>
</g>
</svg>
